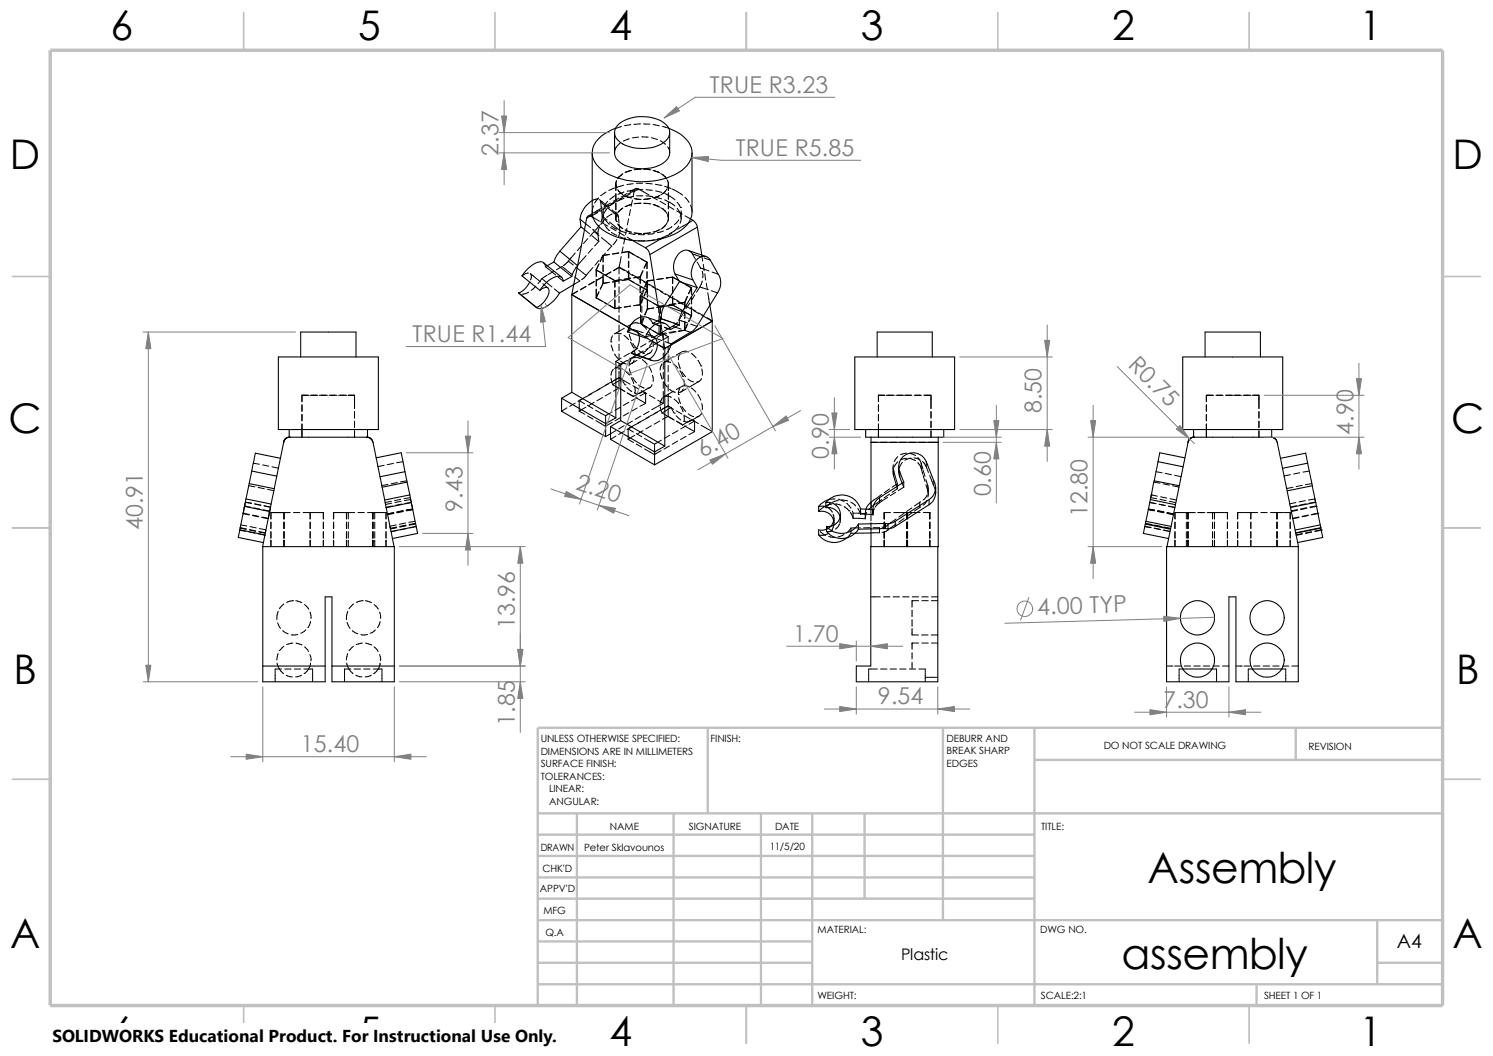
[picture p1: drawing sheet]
<svg xmlns="http://www.w3.org/2000/svg" width="297mm" height="210mm" viewBox="0 0 297 210" stroke-linecap="round" stroke-linejoin="round" font-family="sans-serif">
<g fill="none" stroke="#c0c0c0" stroke-width=".34">
<path d="M48.5 2.5v7.5M98.5 2.5v7.5M148.5 2.5v7.5M198.5 2.5v7.5M248.5 2.5v7.5M2.5 55h7.5M287 55h7.5M2.5 105h7.5M287 105h7.5M2.5 155h7.5M287 155h7.5M48.5 200v7.5"/>
<path d="M98.5 200v7.5M148.5 200v7.5M198.5 200v7.5M248.5 200v7.5"/>
</g>
<g fill="none" stroke="#c0c0c0" stroke-width=".47">
<path d="M140.8 144.7v17.1M187.6 144.7v38.3M205.8 144.7v55.3M205.8 151.1h81.2M257.8 144.7v6.4M287 144.7h-180v55.3M107 166h98.8M107 170.2h98.8M107 174.5h98.8M107 178.7h98.8M107 161.8h180M114.8 161.8v38.2"/>
<path d="M134 161.8v38.2M151.4 161.8v38.2M161.6 161.8v38.2M172 161.8v16.9M107 183h180M107 187.2h54.6M107 195.7h180M107 191.5h54.6M250 195.7v4.3M274 191.5h13M274 183v12.7"/>
</g>
<path d="M10 10h277v190h-277z" fill="none" stroke="#c0c0c0" stroke-width=".68" stroke-linecap="butt"/>
<g fill="none" stroke="#000" stroke-width=".2">
<path d="M119 39.6h-.6l-.6 .3M119 39.4l-.7 1M119 39.4h.1M119.3 39.7l.9 .8M120.6 38.2l-1.1 .7M121.3 39.6h.1M122.3 37.4l-1.2 .5M122.3 38.9l-.9 .7M122.5 36.4v1.5M122.5 38.5v1.3M122.6 37.2l-.1-.3 .1 .4M122.6 36.1l-.1 .3"/>
<path d="M122.6 37.3h.1M122.6 35.9l-.1 .5M122.7 39.9l-1.1 .6M122.9 37.7l.9 .9M123.1 39.4l-1.1 .6M123.1 35.2l-.2 .2M123.1 35.2l-.2 .3M123.4 28.4l-.8 .9-.3 1.1M123.6 34.8l-.5 .4M123.6 38.4l.3 .3M123.6 25.1l-1.2 .4M123.7 39.5l-1.1 .6"/>
<path d="M123.8 34.6l-.2 .2M123.9 34.5l-.3 .3M124.1 36.8l-1.2 .4M124.1 39.5l-1.2 .4M124.1 38.2l-1.2 .5M124.3 38.9l.3 .2M124.4 38.9l-1.1 .7M124.5 39l.1 .1M124.6 39.1l.6 .2M124.8 38.5l-1.1 .6M125.2 27.6l-1.2 .5M125.2 34l-.9 .3"/>
<path d="M125.2 39.3h.3M125.2 39.3l.4 .1M125.4 38.5l-1.1 .7M125.5 24.8l-1.3 .2M125.5 33.9l-.3 .1M125.6 33.9l-.4 .1M125.8 39.8l-.2 1.2M126 36.5l-1.3 .2M126 39.1l-1.2 .2M126 37.8l-1.2 .2M126.2 39.5l.4 .1M126.2 37.9l-1.3 .7"/>
<path d="M126.3 39.5l.3 .1M126.4 37.5l-1.1 .6M126.6 36.4h1.2M126.6 33.7h-.3M126.6 39.6l1 .1M126.6 37.7h1.3M126.6 33.7h-.4M126.6 38.9h1.3M127 37.6l2.1 1.2M127 37.6l-.4-.1-.3 .2-.4 1.5M127 27.3l-1.2 .1M127 37.6l-1.1 .6"/>
<path d="M127.4 24.6l-1.3 .1M127.6 33.6l-1 .1M127.7 27.2l1.2 .1M128 24.6l1.3 .1M128.1 33.6l.8 .1M128.2 33.6l.7 .1M128.5 36.4l1.3 .2M128.5 38.9l1.3 .2M128.5 37.7l1.3 .1M128.9 33.7l.6 .1M128.9 39.6l-.8 .1M128.9 39.6h-.7"/>
<path d="M128.9 33.7h.4M129.3 39.5l-.4 .1M129.5 39.5l-.6 .1M129.6 27.4l1.2 .3M129.7 39.1l1.1 .7M129.9 24.8l1.2 .2M129.9 33.9l.4 .1M130 33.9l.3 .1M130.3 34l.6 .2M130.3 39.3h-.3M130.3 39.3h-.4M130.4 36.7l1.3 .2"/>
<path d="M130.4 39.2l1.2 .3M130.4 38l1.3 .3M130.9 34.2l.3 .2M130.9 39.1l-.6 .2M130.9 34.2l.2 .1M131.1 38.9l-.2 .2M131.2 38.9l-.3 .2M131.4 28l1 .7M131.4 34.5l.6 .3M131.8 34.7l.2 .1M131.8 25.1l1.2 .4M132 38.4l-.6 .4"/>
<path d="M132 34.8l.3 .4M132 38.4l-.2 .1M132.2 39.8l1.1 .5 1 .7M132.2 37l1.2 .5M132.2 38.5l2.1 1.3M132.3 35.2l.3 .4M132.3 38.1l-.3 .3M132.3 35.2l.1 .1M132.4 38l-.1 .1M132.6 37.6l-.3 .5M132.8 35.8l.2 .6M132.8 29.2l.4 .7v.5"/>
<path d="M132.9 37l.1-.1-.2 .5M132.9 36.2l.1 .2M133 36.4v1.5M133 38.4v1.2M133.6 37.5l2.2 1.3M136.3 39.2l.8 1.1M103.3 58.3v.1M104.9 54.3h.1M104.9 54.3l-1.1 .6M105.1 58.1l-.5 .3-.7 .1M105.5 54.4l1 .8M105.5 54.5a.97 .97 0 0 1 0 1.2"/>
<path d="M106.5 55.2l1 .8M106.6 56.9l-.9 .8M107.8 55.4l1 .8M107.8 55.4l-.8 1M108 56.4l1 .9M108.2 52.3l.3 .4v.3M108.5 53l1 .8M108.8 56.3l1 .8M108.8 54.7l-1 .7M108.9 52.8l-.4 .2M109.6 53.9l1 .8M110.2 54l-1.1 .6"/>
<path d="M110.3 57.4l1 .9M110.7 53.6l1.1-.6 1 .8M111 55.1l1.1 .8M112.9 53.8l1 .9M114 52.7l-.9-.8-1 .9M114.3 55.1l1.1 .8-1.3 .7M114.4 50.3l-1.4 1.6M114.6 53.1l.9 .8M114.9 58l-1.1 .6M114.9 57.9l-1.2 .6M114.9 52.8v.1M115.6 54l1 .8"/>
<path d="M115.7 48.9l-.8 1M115.7 51.9l-.8 .9M116.3 45.7l1 .8M116.5 44.5l1 .8M116.5 57l-1.1 .7M116.6 56.9l-1.1 .7M116.6 50.8l-.9 1M116.6 54.8l-.9 .8M116.9 47.5l-.8 .9M117.7 46.9l1.4 1.1M117.8 42.8l-1.1 .6M117.9 49.4l-.9 1"/>
<path d="M117.9 45.7h.1M117.9 43.3l1.4 .7M117.9 53.2l-1.3 1.5M117.9 45.7l1.1 .8M118 40.9l-.2 1.3M118.2 56l-1.1 .7M118.2 56l-1.1 .6M118.6 53.7l3.7 2.1M118.6 59.2l2.1 1.2M118.6 53.7v1.3M118.6 55.6v1.3M118.6 57.5v1.8l1.1 .6"/>
<path d="M118.6 59.2v.1M118.6 53.7l1.1 .6M118.6 53.7h.1M118.9 42.2l-1.1 .7M119.1 48l-.8 .9M119.1 52.5l-.5 1.2M119.1 58l-.5 1.2M119.2 51.8l-.8 .9M119.2 46.9l-1-.8-.9 .9M119.2 58l-.6 1.2M119.2 52.5l-.6 1.2M119.2 45.2v.1a3.7 3.7 0 0 0-.1 2.7"/>
<path d="M119.2 44.7l-.8 1.1M119.4 41.8l-1.1 .6M119.4 40l.1 .2M119.4 51.9v.1M119.4 57.5h.1M119.5 40.2l1 .8M119.5 40.2l.1 1.2M119.6 41.7l.2 1.3M119.6 47.2l1 .8M119.8 44.3l1.1 .7M119.8 43l1 .8M119.8 43l-.3 1.2"/>
<path d="M119.8 41.3l-2 1.2M119.8 55.1l-1.1 .7M119.9 55l-1.1 .7M120 50.8v1.3M120 52.7v1.3M120 54.6v1.8M120 56.4l-.6 1.1M120 56.3l-.6 1.2M120 50.8l-.6 1.1M120 42.6l.1 .4M120 41.7v2.1l.1 .4M120 43v.3"/>
<path d="M120.3 43.6l-.8 1.1M120.3 40.6l1 .8M120.3 43.6l.8 .9M120.4 44.8l.7 1M120.4 50.3l-.8 1M120.4 41.4l-1.1 .6M120.7 48.1l1 .8-.8 1M120.9 41.3l-.7 1.1M120.9 40l-.7 1.1M120.9 41.4l1.1 .8M121.1 40.9l-1.1 .6M121.1 45.8h.1"/>
<path d="M121.1 44.5h.1M121.2 50.6l-1.2 .2-.6 1.1M121.2 56.2l-1.2 .2M121.2 55.2l1.1 .6M121.2 44.2l1.1 .8M121.2 56.1l-1.2 .2M121.2 50.6l-1.2 .2M121.3 40.9h.1M121.5 45.3l1.1 .6M121.5 40.4l-1.1 .6M121.5 54.1l-1.1 .7M121.5 54.1l-1.1 .6"/>
<path d="M121.6 46.2l1.1 .6M121.6 45l1.1 .6M121.8 41.7l1 .9M121.8 42.5l-1.1 .7M122 42.2l1 .9a.7 .7 0 0 0-.9-.7M122.1 53.8l1.1-.7 2 1.2M122.1 40.4l-1.1 .7M122.3 45l1 .8M122.3 59.6v1.8l1.2-.2M122.3 57.7v1.3M122.3 59.6v1.8l-1.1-.7M122.4 40.2l-1 .7"/>
<path d="M122.5 40.4v1.3M122.5 42.2v1.4M122.5 43.6l.1 .3M122.5 43.6l.1 .5M122.6 44.1h.1M122.6 42.7l-.1 .5 .1-.4M122.7 47.6l-.7 1M122.9 44.5l.2 .4M122.9 44.6l.2 .3M123 43.1l.1 1.2M123.1 46.2l1.1 .7M123.1 50.3l-1.3 .2"/>
<path d="M123.1 55.9l-1.3 .2M123.1 55.8l-1.3 .2M123.1 42l-.1 .2M123.1 44.9l.5 .4M123.1 53.2l-1.1 .6M123.1 44.6l.2 1.2M123.1 53.2l1.1 .6M123.1 53.2v1.3M123.1 55.1v1.3M123.1 57v1.3M123.1 58.9v1.3M123.1 42l-.2 .3"/>
<path d="M123.3 45.8l1.2 .5M123.3 45.8l-.3 1.3M123.3 47.1l1.2 .4M123.5 55.6l-1.2 .2v1.3M123.6 41.6l-.5 .4M123.6 45.3l.2 .1M123.6 51l-.5 2.1M123.6 45.3l.3 .2M123.6 55.6l-1.3 .2v1.3M123.8 41.4l-.2 .2M123.9 41.4l-.3 .2M124 49.1l-.3 1.3"/>
<path d="M124.3 45.7l.3 .1M124.3 47.2l-.2 1.3M124.5 45.8h.1M124.5 47.5h.1M124.5 46.3h.1M124.6 45.8l.6 .3M124.7 45.4l-.2 1.3M124.8 47.2l1.1 .6M124.8 54.1l1.1 .7M125 50l3.7 2.2M125 55.6l2 1.1M125 55.6l-1.3 .2"/>
<path d="M125 50l-1.3 .2M125 50v1.3M125 51.9v1.3M125 53.8v1.8M125.1 43.5l-.3 1.2M125.1 50l-1.4 .2M125.1 55.5l-1.4 .3M125.1 51.9v1.3M125.1 53.8v1.8l1.1 .6M125.1 47.6l1.3 .2M125.1 46.4l1.3 .2M125.2 40.8l-.9 .3"/>
<path d="M125.2 46.1h.3M125.2 46.1l.4 .1M125.4 41.7l-.2 1.2M125.5 55.3l-1.3 .2M125.5 40.7l-.3 .1M125.6 40.6l-.4 .2M125.8 54.6l1.1 .6M126.2 46.3l.4 .1M126.2 50.7l-1.1-.7v1.3M126.3 46.3l.3 .1M126.4 55.1l1.1 .6M126.6 40.5h-.3"/>
<path d="M126.6 46.4h.8M126.6 40.5h-.4M126.7 56.5l2 1.2M127 47.9h1.3M127 46.6l1.3 .1M127.3 55.1h.1M127.3 55.1l-1.3 .1M127.3 55.1v1.2M127.3 57v1.3M127.3 58.9v1.7M127.4 46.4h.1M127.4 46.4h.2"/>
<path d="M127.4 55.1l-1.3 .1M127.4 58.9v1.7l-1.4 .2M127.4 55.1v1.2M127.4 57v1.3M127.4 55l-.1 .1M127.4 55.5l1.1 .7M127.4 58.8l4 2.3M127.4 58.8v1.3M127.6 40.4l-1 .1M127.6 57.1l1.1 .6M127.6 51.5l1.1 .7M127.7 59l1.1 .6"/>
<path d="M127.8 59.4l-.5 1.2M127.8 53.9l-.5 1.2M127.9 53.8l-.5 1.2M127.9 59.4l-.6 1.2M128 57.7l-.6 1.1M128.1 40.4l.8 .1M128.1 56l1.1 .7M128.1 57.7l-.4 1.1v1.4M128.2 40.4l.7 .1M128.2 46.4h.7M128.7 52.2v1.2M128.7 54.1v1.2"/>
<path d="M128.7 56v1.7M128.7 57.7l-.6 1.2M128.7 52.2l-.6 1.1M128.7 52.2l-.5 1.1M128.7 57.7l-.5 1.1M128.8 55.9l-.6 1.2M128.8 55.9h.1M128.8 55.9l-.5 1.2M128.8 57.8v1.3M128.8 59.7v1.8M128.8 55.9v1.3M128.9 40.5l.6 .1"/>
<path d="M128.9 46.4h-.9M128.9 40.5h.4M129.1 56.5l1.1 .6M129.3 46.3l-.4 .1M129.4 46.3l-.5 .1M129.7 57l1.1 .6M129.9 40.7l.4 .1M130 40.7l.9 .3M130 55.7l-1.2 .2M130 55.7l-1.2 .1v1.3M130.1 46.4l-1.2 .2M130.2 47.7l-1.3 .1"/>
<path d="M130.3 46.1h-.3M130.3 46.1h-.4M130.7 57.4l1.1 .7M130.9 41l.3 .2M130.9 45.8l-.6 .3M130.9 41l.2 .1M131.1 45.7l-.2 .1M131.2 45.7l-.3 .1M131.3 40l1.1 .7M131.4 58l1.1 .6M131.4 41.3l.6 .3M131.8 41.5l.2 .1"/>
<path d="M131.9 55.4l-1.3 .2M132 45.3l-.6 .3M132 41.6l.4 .5M132 55.4l-1.3 .2M132 45.3h-.2M132 47.2l-1.2 .3M132 45.9l-1.2 .4M132.3 44.9l-.3 .4M132.3 42l.3 .4M132.4 44.7l-.1 .2M132.4 58.4l1.1 .7M132.5 55.3h.1"/>
<path d="M132.6 46.9l-1.1 .6M132.6 44.4l-.3 .5M132.8 42.6l.2 .6-.1-.2M133 43.6l-.3 .6M133 40.3v1.2M133 42.2v1.4M133 41l1.1 .7M133 43.6l-.1 .3M133 58.9l1.1 .6M133.6 45l-1 .7M133.7 46.3l-1.1 .6M133.8 55.1l-1.3 .2"/>
<path d="M133.8 55.1v1.3M133.8 57v1.3M133.8 58.9v1.8M133.8 55.1l1.1 .6M133.8 55.1l3.7 2.1M134 59.4l1.1 .6M134.2 45.9l-1.1 .6M134.6 42l1.1 .6M134.7 59.9l1.1 .6M134.7 41.4l.7 1.1M134.7 40.2l.7 1.1M135 45l-.8 .9"/>
<path d="M135 43.7l-.8 1M135.4 42.5h.1M135.4 41.3h.1M135.5 41.9v1.7l-.2 .8M135.5 42.3l-.2 .8M136.3 42.9l1.1 .7M136.4 56.6l1.1 .6M136.7 59l-.5 1.2v1.2M136.8 58.9l-.5 1.2M136.9 49.8l.9 .7M136.9 44.4l-2.1 1.2M137.4 40.8l.3 1.2"/>
<path d="M137.5 57.2l.1 1.3M137.5 59.1l.1 1.4M137.5 57.2l-.6 1.2M137.6 57.3l-.6 1.1M137.8 50.5l.5 1.1M137.8 50.5l1.7 .6M138.2 58.7l-.7 1M138.7 52.1l.6 1.2M139.2 57.1l-.6 1M139.2 57.1l1.7 .5M139.3 53.3l1.8 .6M139.4 53.3v.1"/>
<path d="M139.6 50.7l.2 1.2M139.7 55.9l-.5 1.2M139.7 54l.1 1.2M139.9 52.6l.2 1.2M140.1 51.3l1.2 .4M140.2 54.4l.2 1.3M140.5 56.3l.2 1.3M140.8 58.2l.4 2.5M141.5 57.8l1.2 .5M141.6 54.1l1.3 .4M61.3 78.6h-1.2v1.3M61.6 78.6h1.6"/>
<path d="M63.5 78.6h1.7M65.4 78.6h1.7M67.4 78.6h1.6M69.3 78.6h1.2v1.3M70.5 80v1.2M116.1 79.2l-1.1 .6M116.5 78.9l-1.3 .7M117.7 78.3l-1.1 .6M118.2 77.9l-1.1 .7M119.4 77.3l-1.1 .6M119.8 77l-1.1 .6M119.8 79.1l-1.1 .6"/>
<path d="M120.3 60.2l2 1.1M121.5 76l-1.6 1M121.5 78.1l-1.1 .6M121.5 68h.1M121.5 75.2l.4 1.3 1.8-1.1M121.6 68.6l.4 1.2M121.8 66.8l-.3 1.2M121.8 76.5l1.1 .6M122 73.4l-.3 .6-.2 .6M122.3 70.4l.7 1M122.3 66.3l1.3 .1M122.6 73.2l1.2 .2"/>
<path d="M123.1 60.8v1.3M123.1 62.7v1.3M123.1 64.6v1.3M123.1 66.5v1.3M123.1 68.5v1.2M123.1 70.4v1.2M123.1 72.3v1.2M123.1 73.8v3.4M123.1 77.2l-1.1 .6M123.1 77.2l1.1 .6M123.2 77.3l1.1 .6M123.5 71.8l1.1 .6"/>
<path d="M123.6 71.2l-1.1 .7M123.6 61.2l-1.3 .1M123.7 75.4l-.6-.3-1.1 .6M123.7 75.4l.6 1.1M124.1 66.7l1 .9M124.2 75.7l-1.1-.6-1.5 .9M124.2 65.3l-1.9 1.1M124.2 72.1l-1.9 1.2M124.2 75.8l1.1 .6M124.3 73.7l.9 .9M124.3 76.5h.1M124.7 71.7l-1.2 .7"/>
<path d="M124.7 77l1 .9M124.8 78.1l1.1 .6M124.9 78.2l1.1 .7M125.1 65.2l2.7 1.6M125.1 65.2l1.1 .6M125.2 66.5l.4 1.2M125.2 73.3l.4 1.2M125.2 70.3l-1.1 .6M125.4 68l.6 1.2M125.4 64.7l-.3 1.2M125.5 60.9l-1.3 .2M125.5 71.6l-.4 1.2"/>
<path d="M125.5 71.5v.1M125.6 75.1l.5 1.2M125.9 75.1l.7 1M125.9 64.3l-1.1 .6M125.9 71.2l-1.1 .6M125.9 76.7l1.1 .6M125.9 68.3l.7 1M125.9 65.5h.1M125.9 65.5l-.3 .1-.8 .4M125.9 64.3h1.3M126 71.2l.7-.1 .5 .1M126 69.2h.1"/>
<path d="M126 78.7v.2M126.2 71.6a1.04 1.04 0 0 1-1 .8M126.2 69.8l.1 1.2M126.2 76.9l.2 .8-.1 .4M126.2 65.6l1.8 .6M126.3 70.8l-1.1 .6M126.4 79l2 1.2M126.5 65.7l.4 .4 .3 .7M126.7 71.7l-1.1 .6M126.7 79.1l-1.1 .6M126.9 69.3l-1.1 .6M127 76.6l1.1 .6"/>
<path d="M127.1 69.7l1.1 .6M127.3 60.6h.1M127.3 70.4l-.4 .2-.8-.1M127.4 64.3l4 2.3M127.4 60.7v1.3M127.4 62.6v1.7M127.5 78.1l-.6 .2-.7-.2M127.6 77.7l1.1 .6M127.7 60.9v1.2M127.7 62.8v1.7l1.1 .6M127.7 64.6l1 .9M127.8 71.5l.9 .9"/>
<path d="M127.8 66.7l1.1 .7M128 63.2l-.6 1.1M128 69.8l-1.1 .6M128.1 63.2l-.4 1.2M128.4 67.1l2.2 1.2M128.4 78.1l-1.1 .6M128.4 78.1v2.1l-1.1 .6M128.4 78.1l-.6-.3-1.8 1.1M128.5 68.4l-1.1 .6M128.6 66.4l1.2 .4M128.8 61.5l-.6 1.1M128.8 61.5h.1"/>
<path d="M128.8 61.4l1.2-.1-1.2 .2M128.8 61.5l-.5 1.2M128.8 69.3l-.9 .9M129 66l.6 1.1M129.1 63.3l.8 1M129.1 72.9l.5 1.1M129.2 78.6l1.1 .6M129.2 70.2l-1.9 1.1M129.2 77.1l-1.7 1M129.6 67.1h.1M129.6 68.9l-1.1 .6M129.7 76.5a.89 .89 0 0 1-.9 .7"/>
<path d="M129.8 69.6a.95 .95 0 0 1-1 .8M129.8 67.7l-.6 1.2M129.8 67.7l.1 1.3M129.8 74.6l.1 1.3M129.8 64.3l1.8 .6-1.7-.6M129.9 64.3h.1M130 67.1h.1M130 67.1l1.7 .6M130 60.3l1.1 .6v1.3M130 68.1l2.2 1.2M130.2 67.4l-1.1 .6M130.8 63.8l-.9 .5"/>
<path d="M131.1 64.7v1.8l-1.1-.7M131.1 62.8v1.3M131.3 67.9l-1.1 .6M131.4 63.5l.1 1.3M131.4 74.2l.3 1.2M131.4 63v1.3M131.4 64.9v1.7l1.2-.2M131.5 64.8l.2 1.3M131.6 63.4h.1M131.6 63.4l1.7 .6M131.7 72.4l-.4 1.2M131.7 72.4h.1"/>
<path d="M131.7 66.1l.2 1.2M131.7 66.1l-1.7 1M131.8 79.1l-.5 1.2M131.9 66.4l-1.2 .7M132 61l-1.4 .1M132 68.3v1.3M132 70.2v1.3M132 72.1v1.3M132 74v1.3M132 75.9v1.3M132 77.9v2.3l-1.1-.6M132 67.9l.2 1.4-1.1-.7"/>
<path d="M132 76l.8 1M132.2 65.1l1.2 .4M132.2 72l.7-.1 .5 .2M132.2 69.3v1.5M132.3 67.9l1.2 .5M132.3 78.8l1.3 .2M132.5 60.7l-1.4 .2M132.5 66.2l-1.4 .3M132.5 60.8h.1M132.6 60.8l-1.2 .3v1.3M132.9 67v1.2M132.9 68.9v1.2"/>
<path d="M132.9 70.8v1.3M132.9 72.7v1.3M132.9 74.6v1.3M132.9 76.5v1.3M132.9 78.4v4.4M132.9 67l-.9-.6v1.3M132.9 67l-1.1 .6M133.2 77.4l.5 .4 .7 .2M133.5 68.6l-1.3 .7M133.5 68.6l-1.1 .7M133.8 64.9l-2.1 1.2M133.8 64.9l1.7 .5"/>
<path d="M133.8 60.7l-1.3 .1M133.8 60.7l1.1 .6M133.8 60.7l3.7 2.1M133.9 64.2l1.3 .4M133.9 72.4l1 .8M134 70.9l-2 1.2M134 77.8l-2 1.2M134.1 79.4l.9 .9M134.4 60.4l-1.3 .2M134.4 65.9l-1.3 .2M134.5 60.5l-1.2 .2M134.5 66l-1.2 .3"/>
<path d="M134.7 64.1l-.9 .8M135 78.4h.1M135 72.1l.3 1.3M135 79.1l.4 1.2M135.1 63.7l1.7 .6M135.2 77.2l-.2 1.2M135.3 73.7l.5 1.1M135.3 70.3l-.3 .8v.4M135.6 73.9l.8 1M135.6 70l-1.1 .6M135.6 76.9l-1.1 .6M135.7 60.3l1.1 .7"/>
<path d="M135.8 69.9l.7-.1 .5 .2M135.8 74.8h.1M135.9 77.3a.99 .99 0 0 1-.9 .8M136 75.5l.1 1.2M136.1 65.7l1.2 .4M136.1 60.2l-1.2 .2M136.1 65.7l-1.2 .2M136.1 76.7l-.4 .1M136.1 76.7l.8 .1M136.2 61.9l-1.2 1.8M136.2 62.1v1.2M136.2 64v1.7l.5-1.2"/>
<path d="M136.3 60.1l-1.3 .2M136.3 65.7l-1.3 .1M136.3 60.1v1.3M136.3 62v1.3M136.3 63.9v1.8M136.3 60.8l1.1 .6M136.4 62.1l1.1 .7M136.5 77.3l-1.1 .7M136.8 64.5l-.5 1.2M136.9 75.4l1.1 .5M137.2 60.3l-.7 1M137.3 61.3l1.1 .6"/>
<path d="M137.4 64.5l1.2 .4M137.5 77.1l.9 .9M137.5 61l.1 1.8-.6 1.2M137.5 62.8l-.6 1.2M137.5 70.3l1 .9M138 61.8l1.1 .6M138.8 78.5l.6 1.1M138.9 71.7l.5 1.1M139 62.2l1.1 .7M139 75.9l-1.9 1.1M139.4 72.8h.1M139.5 75.3a.99 .99 0 0 1-.9 .7"/>
<path d="M139.6 62.7l2 1.1M139.6 73.4l.1 1.2M140.6 63.2l1.1 .6M176 78.6h-1.2v1.3M176.3 78.6h1.6M178.2 78.6h1.6M180 78.6h1.4M181.9 78.6h1.4M183.8 78.6h1.4v1.3M185.2 80v1.2M241.4 78.6h-1.4v1.3M241.9 78.6h1.4"/>
<path d="M243.8 78.6h1.4M245.4 78.6h1.6M247.3 78.6h1.6M249.2 78.6h1.2v1.3M250.4 80v1.2M48.8 99.9l1.2 .2M49.5 96.6l1.2 .2M50.4 92.1l1.2 .2M51.4 96.9l1.2 .3M52.2 92.5l1.3 .2M53.2 97.3l1.3 .3M54.1 92.8l1.3 .3"/>
<path d="M57.5 87h.2M60.1 80.5v1.3M60.1 82.4v1.3M60.1 84.3v1.3M60.1 85.7v1.3M70.5 81.9v1.2M70.5 83.8v1.2M70.5 85.7v1.3M73.1 87h-.2l.7 .1 .4 .4M74.2 88h.1M75.9 96.6h.1M76.4 92.5l-1.2 .3"/>
<path d="M77.2 96.4l-1.3 .2M77.9 99.7l-1.3 .3M78.3 92.2l-1.3 .2M79 96l-1.2 .2M79.7 99.3l-1.2 .3M79.8 99.7l-1.2 .2M80.2 91.8l-1.3 .2M80.3 99.2l1.3-.2 .2 .7 .3 1.7-1.2 .2M80.9 95.6l-1.2 .2M81.7 99.4l-1.3 .2M81.8 99.9l-1.2 .2M112.8 81.1l-1.1 .7"/>
<path d="M114.4 80.2l-1.1 .6M116.3 80.3l-1.1-.6v2.1l1.1 .6M116.5 81l-1.3 .7M116.8 80.6l1.1 .6M116.9 82.7l1.1 .7M118.2 80l-1.1 .7M118.5 81.6l2 1.1M118.5 83.7l1.9 1.1 1.4-.8M120.5 82.7v2.1M121.8 81.9l-1.4 .8M122.5 85.6l-1 .7M122.5 86.7l-1 .7"/>
<path d="M123.4 81l-1.1 .6M123.4 83.1l-1.1 .6M124.2 84.7l-1.1 .6M124.2 85.8l-1.1 .6M125.1 80l-1.1 .6M125.1 82.1l-1.1 .6M125.8 83.7l-1.1 .7M125.8 84.8l-1.1 .7M126 85.9l-1-.6v2.1l1 .6M126.3 84.5l-1.4 .8M126.3 86.6l-1.4 .8M126.6 88.3l1.1 .6"/>
<path d="M126.6 86.2l1.1 .7M126.7 81.2l-1.1 .6M127.5 82.8l-1.1 .6M127.9 83.6l-1.5 .9M127.9 85.6l-1.1 .7M128.2 87.2l2 1.1M129.1 81.8l-1.1 .7M129.1 82.9l-1.1 .7M129.6 82.6l-1.1 .6M129.6 84.7l-1.1 .6M130.2 88.3v2.1l-2-1.1M130.8 80.9l-1.1 .6"/>
<path d="M130.8 82l-1.1 .6M131.2 81.7l-1.1 .6M131.2 83.7l-1.1 .7M131.3 80.9l.4 1.2M131.5 89.6l-1.3 .8M131.6 87.5l-1.4 .8M131.7 82.1l1.1 .7M132 80.2l-1.1 .6M132.9 80.7l-1.6 1M132.9 80.8l1.1 .6M132.9 82.8l-1.1 .6M132.9 82.8l1.1 .6"/>
<path d="M133.1 82.9l1.1 .7M133.2 88.7l-1.1 .6M133.2 86.6l-1.1 .6M133.5 81.1l.6 1.1M133.5 81.1l-1.8 1M133.5 81.1l-.6-.4-1.1 .6M134.1 82.2h.1M134.5 82.7l.9 .8M134.5 81.7l1.1 .6M134.5 83.7l1.1 .7M134.7 83.9l1.1 .6M134.8 87.7l-1.1 .6"/>
<path d="M134.9 85.6l-1.1 .7M135.3 80.8l.6 1.1M135.7 80.9l.7 1M135.8 84.4v.1M136.1 82.5v1.3M136.2 82.7l1.1 .6M136.2 84.7l2 1.1M136.5 86.8l-1.1 .6M136.5 84.7l-1.1 .6M136.9 82.3l1.1 .5M137.2 83.7a1.08 1.08 0 0 1-1.2 .1M137.8 83.6l1.1 .6"/>
<path d="M138.2 83.7v2.2l-1.2 .5M138.2 83.7l-1.1 .7M138.2 83.7l-.6-.3-1.8 1.1M139.1 82.8l-1.8 1M139.5 84.6l2.2 1.2M139.6 82.1a1.04 1.04 0 0 1-1 .8M139.6 80.2l.1 1.3M166.1 99.2l-1.2 .2M166.8 99.5l-1.2 .4M166.8 99.3l1.1 .4M167.4 99.4l1.3 .2M169.2 99.9l1 .7"/>
<path d="M173.3 88h1.2M174.3 99.1l-1 .8v1M174.8 80.5v1.3M174.8 82.4v1.3M174.8 84.3v1.3M174.8 85.7v1.3M175 99v1M175 100l-.9 .9M175.2 88h1.2M175.4 98.3l-1 .8M175.4 99.4l-1 .7M176.6 98.9l-1.6 1.1"/>
<path d="M177 97.2l-1.1 .8M177 98.3l-1.1 .7M177.1 88h1.3M177.7 93.2l.1 .5M177.7 92.4v1.8l.1 .5M177.7 93.4v.4M177.8 93.7v1M177.8 94.7l.3 1.2M177.8 93.7l.3 1.2M178.1 96l.4 1.2M178.1 95l.4 1.2M178.2 97.9l-1.1 .7"/>
<path d="M178.5 96.2l-1 .7M178.5 96.2v1M178.5 97.2l-1 .7M178.6 90.8l-.7 1M178.6 91.8l-.7 1M178.8 93.7v.2M179 88h1.3M179.5 96.1l.3 .8M179.5 91.9l-.6 1.1M179.8 95.9v1M179.8 96.9l-1.1 .7M180.4 90.1l-1.2 .3"/>
<path d="M180.4 91.1l-1.2 .3M180.9 88h1.3M181 90.1l1.2 .5M181 91.1l1.2 .5M181.2 91.1l-1.2 .4M181.8 91.1l1.2 .3M182.6 91l.7 1.1M182.6 92l.7 1.1M182.8 88h1.3M183 99.9v1M183 99.9l-1.1 .7M183.1 99.8l-.1 .1"/>
<path d="M183.3 92.1v1M183.3 92.1l.3 1.2M183.3 93.1l.3 1.2M183.5 91.8l.8 1M183.6 93.6l.4 1.1M183.6 94.6l.4 1.2M184.2 95.4l.4 1.2M184.2 96.4l.4 1.2M184.3 91.8v1M184.3 92.8l.4 1.2M184.4 98.5l-.3 .5-.5 .4M184.4 99.5l-.3 .5-.5 .5"/>
<path d="M184.6 96.6v1M184.6 96.6v2.2M184.6 97.6l.1 .5M184.7 97.6l-.1 .2M184.7 88h1.9M185 94.6l.7 2M185.2 81.9v1.2M185.2 83.8v1.2M185.2 85.7v1.3M185.8 95.6v1M185.8 96.8l.3 1.2M228.7 99.9h.1"/>
<path d="M228.7 99.9l1.3 .3-1.3-.3M228.9 99l1.2 .2M229 98.4h.1M229 98.4l-.1 1M229 98.4l1.3 .3M229.5 95.9l1.3 .2M230 93.8l1.2 .2M230.8 99.3l1.2 .3M230.9 98.8l1.2 .3M231.4 96.2l1.2 .3M231.8 94.1l1.2 .3M232.6 99.7l1.2 .3"/>
<path d="M232.7 99.2l1.3 .2M233.3 96.6l1.2 .3M233.7 94.5l1.2 .3M234.5 96.9h.1M237.4 87h.2M240 80.5v1.3M240 82.4v1.3M240 84.3v1.3M240 85.7v1.3M250.4 81.9v1.2M250.4 83.8v1.2M250.4 85.7v1.3"/>
<path d="M253 87h-.1l.6 .1 .4 .4M254.1 88h.1M256.7 94.4l-1.2 .3M257.2 96.9l-1.2 .3M257.8 99.9l-1.2 .3M258.6 94l-1.3 .3M259.1 96.5l-1.2 .3M259.7 99.6l-1.3 .2M260.3 99.4l1.3-.2 .1 .7M260.5 93.7l-1.3 .2M261 96.2l-1.3 .2M261.7 99.9l-1.3 .2"/>
<path d="M47.7 105.4l1.2 .3M47.8 105h.1M47.8 105l1.2 .3M47.8 104.9h.1M47.8 104.9l1.2 .3M47.9 104.4l1.2 .2M48.3 102.2h.1M48.3 102.2l1.3 .2M48.4 102.1h.1M48.4 102.1l1.2 .2M48.6 100.6h.1M48.6 100.6v.1"/>
<path d="M48.6 100.6l1.3 .3M49.5 105.8l1.3 .2M49.6 105.4l1.2 .3M49.7 105.3l1.2 .3M49.7 104.7l1.3 .3M50 100.1l-1.2-.2-.5 2.3M50.2 102.5l1.2 .3M50.2 102.4l1.3 .3M50.5 101l1.2 .3M50.7 100.2l1.2 .3M51.4 106.2l1.3 .2M51.5 105.8l1.2 .2"/>
<path d="M51.6 105.1l1.2 .3 .1 .1-.1 .5-1.3-.3M52.1 102.8l1.3 .3M52.2 108.7h.1M52.4 101.4l1.2 .3M52.5 100.6l1.3 .3M53.8 100.8v.1M53.8 100.9h.1M53.8 100.9l-.5 2.3-1.2-.3M53.9 103.8v1.3M53.9 105.7v1.3M53.9 107.4v1.3M56.5 101.9v1.3"/>
<path d="M56.5 103.8v1.3M56.5 105.7v1.3M56.5 107.4v1.3M56.6 101.9v1.3M56.6 103.8v1.3M56.6 105.7v1.3M56.6 107.4v1.3M57.7 101.9h-3.8v1.3M58.2 119.5h.1M58.2 119.5l-1.2 .3M58.4 101.9h1.2M58.8 119.5l1.2 .3"/>
<path d="M60.3 101.9h2.7M61.7 101.9v1.3M61.7 103.8v1.3M61.7 105.7v1.3M61.7 107.4v1.3M63.1 101.9h1.2v1.3M64.3 101.9v1.3M64.3 103.8v1.3M64.3 105.7v1.3M64.3 107.4v1.3M66.3 103.8v1.3M66.3 105.7v1.3"/>
<path d="M66.3 107.4v1.3M66.4 101.9v1.3M66.4 103.8v1.3M66.4 105.7v1.3M66.4 107.4v1.3M68.9 101.9v1.3M68.9 103.8v1.3M68.9 105.7v1.3M68.9 107.4v1.3M69 101.9v1.3M69 103.8v1.3M69 105.7v1.3"/>
<path d="M69 107.4v1.3M69.3 101.9v1.3M69.3 103.8v1.3M69.3 105.7v1.3M69.3 107.4v1.3M70.6 101.9h-4.3v1.3M71.2 101.9h1.3M72.1 119.5h.1M72.1 119.5l-1.2 .3M72.7 119.5l1.2 .3M73.1 101.9h3.7M74.1 101.9v1.3"/>
<path d="M74.1 103.8v1.3M74.1 105.7v1.3M74.1 107.4v1.3M74.2 101.9v1.3M74.2 103.8v1.3M74.2 105.7v1.3M74.2 107.4v1.3M74.3 101.9v1.3M74.3 103.8v1.3M74.3 105.7v1.3M74.3 107.4v1.3M74.5 101.9v1.3"/>
<path d="M74.5 103.8v1.3M74.5 105.7v1.3M74.5 107.4v1.3M76.8 101.9v1.3M76.8 103.8v1.3M76.8 105.7v1.3M76.8 107.4v1.3M77.9 100.1l-1.2 .3M78.1 100.6l-1.3 .4M78.3 102l-1.2 .2M78.3 101.9l-1.2 .3v.1M78.4 102.1l-1.3 .3"/>
<path d="M78.4 108.7h.1M78.8 104.4l-1.2 .2 .1 .5M78.9 104.9l-1.2 .3M78.9 104.9l-1.2 .2M78.9 104.8l-1.2 .3M79 105.5l-1.2 .2M79.5 104.8l1.3-.2-1.3 .2M79.9 100.2l-1.2 .3M80.2 101.6l-1.2 .3M80.2 101.6l-1.2 .2M80.2 101.7l-1.2 .3M80.7 104l-1.2 .3"/>
<path d="M80.8 104.4l-1.3 .3M80.9 105.1l-1.2 .3M82.1 101.3l-1.3 .2M82.1 101.2l-1.3 .2M82.6 103.7l-1.3 .2M82.6 104.1l-1.2 .3M82.6 104.1h.1M82.7 104.2l-1.3 .2M82.7 104.1l-1.3 .2M82.8 104.7l-1.3 .3M162.9 100.7h1.2M163.2 105.7l1.1 .8"/>
<path d="M164.7 101l.9 .9M164.8 106.7l1.3 .1M164.9 106l-.1 .1M165.2 100.1l-.9 .9M165.3 104.7l-.9 .5M165.5 100.2l-1.2 .4M165.7 105.5l-.8 .2h-.5M165.7 102.3l.2 .7M165.9 104.4l-.3 .9-.3 .2M165.9 103v.5M165.9 103v1.1M166.1 100.2l1.2 .3"/>
<path d="M167 104.2l-.2 .5-.6 .5M167.1 102.8l.1 .3M167.2 102.3l-.2 1.8M167.9 106.3l-1.2 .5M167.9 100.8l1 .8M168.4 100.1l.9 .9M168.4 106l.9-1v1M168.9 101.6h.1M169.2 101.9l.5 1.2M169.3 106h.8M169.3 106l-.8 .9M169.5 101.6l.2 .5"/>
<path d="M169.7 103.1l2.4 .1M169.7 102.1v1M169.7 102.1l2.4 .1M170.6 101.1l.6 1.2M171.2 105h-2M171.2 101.2v1.1M171.2 102.2l2.4 .1M172.1 102.2v1M172.3 101.3l-.2 .9M172.4 101.9l-.3 1.3M172.8 101.3l-.1 .1M173.1 104.9l-1.3 .1"/>
<path d="M173.2 118.7h1.9M173.3 108.7h.1M173.3 101.3v2.3M173.3 103.9v1.3M173.6 101.3v1M173.6 102.3l.1 .1M173.7 101.4v1M173.7 104.9h1.3v1.1h-1.8M173.9 101.1l-.2 1.3M174.3 100.1l-1 .8M175.5 104.9l.4-.1 .8-.4v1l-.8 .4-.4 .1M175.8 118.7h1.2"/>
<path d="M175.9 103.8v1.3M175.9 105.7v1.3M175.9 107.4v1.3M175.9 108.7h.1M175.9 101.9v1.3M177.2 101.9h-1.3v1.3M177.7 118.7h1.2M177.8 101.9h1.3M178.3 104.2l-1.7 1.2M178.3 103.2l-1.7 1.2M179.2 101.9h3.8M179.6 118.7h1.2"/>
<path d="M179.8 103.1l-1 .7M179.8 102.1l-1 .7M180.4 101.9v1.3M180.4 103.8v1.3M180.4 105.7v1.3M180.4 107.4v1.3M180.5 101.9v1.3M180.5 103.8v1.3M180.5 105.7v1.3M180.5 107.4v1.3M180.6 101.9v1.3M180.6 103.8v1.3"/>
<path d="M180.6 105.7v1.3M180.6 107.4v1.3M181.4 102l-1.1 .7M181.4 101l-1.1 .7M181.5 118.7h1.3M182.8 119.5h-1.4v1.2M183 100.9l-1.1 .7M183.1 100.8l-.1 .1M183.4 118.7h1.3M183.4 119.5h1.3M183.7 101.9h1.3M185 107.4v1.3"/>
<path d="M185 101.9v1.3M185 103.8v1.3M185 105.7v1.3M185.3 118.7h1.3M185.3 119.5h1.3M186.6 108.7h.1M227.9 104.1l1.2 .2M228.4 101.4l1.3 .2M228.4 101.3l1.3 .2M229 104.9l-1.2-.2 1.2 .2M229.6 105l1.2 .3M229.6 105.1l1.2 .2"/>
<path d="M229.7 101.4l-1.3-.1 1.3 .2M229.7 104.4l1.3 .3M230.3 101.6l1.2 .3M230.3 101.7l1.2 .3M230.3 101.6l1.3 .2M230.6 100.3l1.2 .2M231.5 105.4l1.2 .3M231.6 104.8l1.2 .3M232.2 108.7h.1M232.2 102l1.2 .3v.1M232.2 102.1l1.2 .3M232.2 101.9l1.2 .3"/>
<path d="M232.5 100.7l1.2 .3M232.8 105.2h.1M233.7 103.8v1.3M233.7 105.7v1.3M233.7 107.4v1.3M233.8 101.9v1.3M233.8 103.8v1.3M233.8 105.7v1.3M233.8 107.4v1.3M236 101.9v1.3M236 103.8v1.3M236 105.7v1.3"/>
<path d="M236 107.4v1.3M236.3 101.9v1.3M236.3 103.8v1.3M236.3 105.7v1.3M236.3 107.4v1.3M236.4 101.9v1.3M236.4 103.8v1.3M236.4 105.7v1.3M236.4 107.4v1.3M237.8 101.9h-4.1v1.3M238.3 101.9h1.4M240.2 101.9h4v1.3"/>
<path d="M241.2 101.9v1.3M241.2 103.8v1.3M241.2 105.7v1.3M241.2 107.4v1.3M241.6 101.9v1.3M241.6 103.8v1.3M241.6 105.7v1.3M241.6 107.4v1.3M244.2 103.8v1.3M244.2 105.7v1.3M244.2 107.4v1.3M246.2 103.8v1.3"/>
<path d="M246.2 105.7v1.3M246.2 107.4v1.3M247.5 101.9h-1.3v1.3M247.6 101.9h2.6M248.8 101.9v1.3M248.8 103.8v1.3M248.8 105.7v1.3M248.8 107.4v1.3M250.8 101.9h1.3M252.7 101.9h2.6M254 101.9v1.3M254 103.8v1.3"/>
<path d="M254 105.7v1.3M254 107.4v1.3M254.1 101.9v1.3M254.1 103.8v1.3M254.1 105.7v1.3M254.1 107.4v1.3M255.4 101.9h1.3v1.3M256.7 103.8v1.3M256.7 105.7v1.3M256.7 107.4v1.3M256.7 100.8v.1M257.8 106h.1"/>
<path d="M257.9 100.6l-1.2 .2M258.1 101.5l-1.2 .2M258.1 101.3l-1.2 .3M258.3 108.7h.1M258.4 102.8l-1.2 .4 1.2-.3M259.1 106.1l-1.2 .3M259.1 106.2l-1.2 .3M259.8 100.2l-1.2 .3M260 101.1l-1.3 .2M260 101l-1.3 .2M260.3 102.4l-1.3 .3M260.3 102.5l-1.3 .3"/>
<path d="M260.9 105.7l-1.2 .3M260.9 105.8l-1.2 .3M261.8 100.7h.1M261.8 100.7l-1.2 .3M261.9 100.6l-1.3 .2M262.1 102.1h.1M262.1 102.2h.1M262.1 102.1l-1.2 .2M262.1 102.2l-1.2 .2M262.2 102.1v.1M262.8 105.4h.1M262.8 105.5h.1"/>
<path d="M262.8 105.4l-1.2 .2M262.8 105.5l-1.2 .2M262.8 105.4v.1M55.1 131.9l.1 .2a4 4 0 0 0 1.2 1.9M55.2 123.9l.6 1.1M55.3 130l-.2 1.2M55.3 121.6l-.2 1.6M56 133.1h-1.3v2.5M56.3 125.4l1 .7M56.5 120.1l-.9 .9M56.5 128.5l-.9 .9M56.6 133.1h1.3"/>
<path d="M56.9 134.3l1.3 .3M58.3 127.9l-1.3 .3M58.5 133.1h1.3M58.9 127.9l1.2 .4M59.2 126.2h.1M59.2 126.2h-1.2M60 134.3l-1.2 .3M60.5 133.1h1.7v2.5M60.6 120.2l.8 1M60.6 128.7l.8 .9M60.8 125.3l-1 .6M61.6 130.2l.2 1.2"/>
<path d="M61.7 121.8l.1 1.2M61.8 123.6l-.5 1.2M61.8 131.9a2.66 2.66 0 0 1-1.3 2M69 131.9v.2a4 4 0 0 0 1.2 1.9M69 123.8l.6 1.2M69.1 130l-.2 1.2M69.2 121.6l-.3 1.6M69.8 133.1h-1.3v2.5M70.1 125.4l1.1 .6M70.3 120.1l-.9 .9M70.3 128.5l-.9 .9M70.4 133.1h1.3"/>
<path d="M70.8 134.3l1.2 .3M71.8 126.2h1.3M72.1 127.9l-1.2 .3M72.3 133.1h1.3M72.7 127.9l1.2 .4M73.1 126.2h.1M73.9 134.3l-1.3 .3M74.3 133.1h1.7v2.5M74.4 120.2l.9 1M74.4 128.7l.8 .9M74.7 125.3l-.7 .5-.3 .1M75.5 121.8l.2 1.2"/>
<path d="M75.5 130.2l.2 1.2M75.6 123.6l-.5 1.2M75.6 131.9a2.96 2.96 0 0 1-1.2 2.1M174.5 133.1h-1.7v2.5M175.2 133.1h1.2M177.1 133.1h1.3M179 133.1h1.3M180.9 133.1h1.3M181.4 125v1.3h1.3M181.4 121.4v1.2M181.4 123.3v1.2M181.4 129.8v1.3"/>
<path d="M181.4 131.7v1.3M182.8 127.9h-1.4v1.3M182.8 133.1h1.3v2.5M183.3 126.3h1.3M183.4 127.9h1.3M184.1 134.7h2.5M185.3 126.3h1.3M185.3 127.9h1.3M232.1 132.5h1.2M233.7 132.5h1.2M235.3 133.1h-.7v2.5M235.6 132.5h1.3"/>
<path d="M237.5 132.5h1.3M239.4 132.5h1.3M241.1 133.1h.9v2.5M241.3 132.5h1.3M243.2 132.5h1.3M245.9 132.5h1.2M247.5 132.5h1.3M249.2 133.1h-.9v2.5M249.4 132.5h1.3M251.3 132.5h1.3M253.2 132.5h1.3M255 133.1h.8v2.5"/>
<path d="M255.1 132.5h1.3M257 132.5h1.3"/>
</g>
<g fill="none" stroke="#000" stroke-width=".21">
<path d="M117.8 39.9a4.9 4.9 0 0 0-2.4 3.7M117.8 30.4v11.8a4.9 4.9 0 0 0 3.3 4.2 15.1 15.1 0 0 0 14.5-.7 4.5 4.5 0 0 0 2.1-3.5v-11.8M122.3 26.4v4a3.3 3.3 0 0 0 2.8 2.7 8.2 8.2 0 0 0 7.4-1.1 2.15 2.15 0 0 0 .7-1.6v-4M122.9 24.9a7.8 7.8 0 0 1 9.4-.3 2.18 2.18 0 0 1-.3 3.8 8.2 8.2 0 0 1-8.6-.1 2.12 2.12 0 0 1-.5-3.4zM133.1 25.5a7 7 0 0 1 4.4 3.9 4.2 4.2 0 0 1-1.9 4.5 15.2 15.2 0 0 1-15.2 .3 4.4 4.4 0 0 1-2.4-4.9 6.9 6.9 0 0 1 4.4-3.8M103.2 58.3l3.6 2.9M103.2 58.3l3.5 2.8M105.4 56.1l-1.1 1.5-1.1 .7M107.4 57.7l.7-.4a.68 .68 0 0 1 .8-.1 .68 .68 0 0 1 .3 .8 4.5 4.5 0 0 1-2.5 3.1M110.2 52.1l3.5 2.9M110.2 52.1l-1.3 .7M111.4 50l3.5 2.8"/>
<path d="M111.4 50l-1 1.4-.2 .7M111.7 55.1l-3.5-2.8a1.75 1.75 0 0 0-2.1 .3l-1.5 1.2-.8 1.1 3.6 2.8M113.7 55l-1.6 .9a1.14 1.14 0 0 0-.8-1 1.14 1.14 0 0 0-1.2 .3l-1.4 1-1.3 1.5M113.8 58.6l-.1 19.4M114.1 56.6l-2.8 1.7a7 7 0 0 1-3.6 3.1l-.7-.1-.3-.2M114.1 56.6l-.4 2 11.4 6.6M114.9 52.9l-.8 3.7M114.9 52.9a4.4 4.4 0 0 0-1.2 2.1M115.4 43.6l1.1 .9M115.4 43.6l.2 1.5M115.6 45.1l.7 .6M115.6 45.1l-4.2 4.9"/>
<path d="M117.6 43.1l.4 .2M117.6 43.1a.55 .55 0 0 0-.9 .3l-1.8 9.5M117.8 42.5l-.8 .5M117.9 42.9l-.3 .2M125.9 47.8l2.5 1.5M128.4 49.3a2.01 2.01 0 0 1 .9 1.3M129.3 50.6l2.1 12.9M131.5 47.5l-3.1 1.8M134.3 54.5l.9 1.5M134.3 54.5l3.5 1.2M135.2 56l-3 4.7M135.2 56l3.5 1.2"/>
<path d="M137.4 43.6l.4 .2M137.8 55.7a3.6 3.6 0 0 1 1.8-4.7 1.5 1.5 0 0 1 1.7 .7l1.6 2.8a3.3 3.3 0 0 1-.2 3.8l-4.5 7.2-4.7 2.9a4.1 4.1 0 0 1-3.1 3.4h-.4l-.9-.4M137.8 43.8l-.9 .6M137.8 55.7l.9 1.5M137.8 43.8a2.01 2.01 0 0 1 .9 1.4M138.7 57.2l-3 4.8M138.7 45.2l-9.4 5.4M138.7 45.2l.9 5.5M140.5 51l-3.6-1.2a2.22 2.22 0 0 0-2.5 1.7 3.5 3.5 0 0 0-.1 3M55.4 71h19.9v14.4h-19.9zM59.8 71v-5h11v5M111.7 79.2l8.8 5"/>
<path d="M111.7 79.2v2.6l8.8 5M113.7 78l8.8 5.1M113.7 78l-2 1.2M125.6 70.2l.5 .3 3.5 1.2M125.6 70.2l3.5 1.2M127.2 66.8a3.3 3.3 0 0 1-1.6 3.4M128.4 67.2a1.45 1.45 0 0 1 1.7-.2 1.45 1.45 0 0 1 .7 1.6 3.4 3.4 0 0 1-1.7 2.8M131.4 63.5l-.6 .3M131.6 63.4l-.2 .1M131.6 63.4l3.5 1.2M132.2 64.3l-3.6-1.2a3.5 3.5 0 0 0-3.8 2.9l3.6 1.2M132.2 60.7l3.5 1.3"/>
<path d="M132.2 60.7a3.8 3.8 0 0 0-.6 2.7M132.2 70.8v17.9M133.4 65.5a2.12 2.12 0 0 0-3.7-.5 5 5 0 0 0-1.3 2.2M133.4 65.5h.1M135.1 64.6l-1.7 .9M135.7 62a4.1 4.1 0 0 0-.5 2.6h-.1M141.2 60.7l.5 3.1-8.2 4.8M141.6 63.9l.1 22-11.5 6.6M170.1 71h19.8v14.4h-19.8zM174.5 71v-5h11v5M235.3 71h19.9v14.4h-19.9zM239.7 71v-5h11v5"/>
<path d="M48.9 99.2l-.3 1.5M48.9 99.2l5 1M49.6 96.2l5 1M49.6 96.2l-.7 3M50.1 93.7l5 1M50.1 93.7l-.5 2.5M55.8 91.1l-5-1-.7 3.6M56.4 88l-2.5 12.2M56.4 88h.1M57.5 85.4v1.6M57.7 86.9l-.6 .1-.3 .2-.4 .8M57.7 87l-.8 .2-.5 .8"/>
<path d="M57.7 87l15.5-.1 .4 .2 .4 .4 .2 .5 2.3 11.4M73.1 85.4v1.6M74.8 91.1l5-1.1 .8 3.8M76.5 99.4l.3 1.6M80.6 93.8l-5 1M80.6 93.8l.4 2.1M81 95.9l-5 1M81 95.9l.5 2.5M81.5 98.4l.3 1.5M81.5 98.4l-5 1M81.8 99.9l-5 1.1M81.8 99.9l1 4.8"/>
<path d="M120.5 84.2v2.6M121.5 84.8l8.7 5.1M121.5 84.8v2.6l8.7 5.1M121.5 86.3l-1 .5M122.5 83.1v-11.2l1 .5v11.3M122.5 83.1l-2 1.1M123.5 83.7l8.7 5M123.5 83.7l-2 1.1M130.2 89.9v2.6M132.2 88.7l-2 1.2M164.3 99.9a4 4 0 0 1 6.9 1.4l2.5 .1M164.3 99.9v1.1a2.48 2.48 0 0 1 2.8 1.8"/>
<path d="M164.3 99.9a2.41 2.41 0 0 1 2.9 2.3 2.41 2.41 0 0 1-2.8 2.5M164.9 99.4l-1.2 .5-.8 .8v1M172.2 85.4v1.6h1.1M173.3 87v1M173.3 87h13.3M173.3 88h13.3M173.3 88v13.3M173.3 99.9l-.7 .7-.3 .7M178.8 92.8v1.1l.2 .9M179 93.8l.8 2.1-4.8 3.1a2.87 2.87 0 0 0-1.3 2.4M179 93.8v1M179 94.8l.5 1.3"/>
<path d="M179 93.8a2.83 2.83 0 0 1 1.7-3.6 2.83 2.83 0 0 1 3.6 1.6l1.5 3.8a2.77 2.77 0 0 1-1 3.8M184.8 99.4l-6.7 4.3M184.8 99.4v1M186.1 97a3.4 3.4 0 0 1-1.3 3.4M186.6 88v20.7h-13.4v23.8h-2.9v3.1h16.3v-26.9M186.6 87v1M187.7 85.4v1.6h-1.1M228.9 99.4l4.9 1M228.9 99.4l-.9 4.3M229.6 95.6l5 1M229.6 95.6l-.7 3.8M230.4 91.8l5 1"/>
<path d="M230.4 91.8l-.8 3.8M235.7 91.1l-5-1.1-.3 1.8M236.3 88h.1M236.3 88l-4.1 20.7M237.4 85.4v1.6M237.6 87l-.8 .2-.5 .8M237.6 87h15.5l.8 .5 .2 .5 4.2 20.7h-26.2v26.9h12.4v-16.9h1.4v16.9h12.4v-26.9M237.6 86.9l-.5 .1-.4 .2-.4 .8M253 85.4v1.6M254.8 91.1l5-1 .3 2M260.1 92.1l-5 1M260.1 92.1l1 4.5"/>
<path d="M261.1 96.6l.6 3.3M261.1 96.6l-5 1M261.7 99.9l-4.9 1M261.7 99.9l.9 4.5M47.7 105.4l-.3 1.5 5 1M47.7 105.4l5 1M48.6 100.7l5 1M48.6 100.7l-.9 4.7M52.4 107.9l-.2 .8h26.2v26.9h-12.4v-16.9h-1.3v16.9h-12.4v-26.9M52.7 106.4l-.3 1.5M53.6 101.7l-.9 4.7M53.9 100.2l-.3 1.5"/>
<path d="M76.8 101l1 4.7M77.8 105.7l.3 1.4M78.1 107.1l.3 1.6M82.8 104.7l.3 1.4-5 1M82.8 104.7l-5 1M162.9 101.7a2.4 2.4 0 0 1 3 2.7M162.9 106.4a4 4 0 0 0 5.6 .5M164.3 100.6l-1.4 1.1M164.4 104.7v1a3.9 3.9 0 0 0 6.4-.5M164.4 105.2a2.03 2.03 0 0 1-1.5 .2v1M164.8 106.1l-.2 .1a2.31 2.31 0 0 1-1.7 .2M165.9 103.5l-.6 1.2"/>
<path d="M170.8 104.2v1M170.8 104.2a3.9 3.9 0 0 1-6.4 .5M173.3 100.9l-.5 .4M173.3 105.2h-2.5M173.3 105.2v3.5M173.3 106h-3.2M173.7 101.3v.1M176.1 104.1l-5.3 .1M176.1 105.1l-2.8 .1M176.1 104.1v1M178.1 103.7v1M178.1 103.7a2.93 2.93 0 0 1-2 .4"/>
<path d="M178.1 104.7a2.93 2.93 0 0 1-2 .4M184.8 100.4l-6.7 4.3M227.8 104.2l5 1M227.8 104.2l-.3 1.9 5 1M227.9 104.1l5 1.1M227.9 104.1l-.1 .1M228 103.7l5 1M228 103.7l-.1 .4M262.6 104.4l.2 .5M262.6 104.4l-5 1M262.8 105l.3 1.9-5 1M262.8 104.9l-5 1.1"/>
<path d="M262.8 105l-5 1M262.8 104.9v.1M52.3 132.5h12.4M66 132.5h12.4M235.3 133.1h5.8M249.2 133.1h5.8"/>
<circle cx="238.2" cy="122.9" r="3.4"/>
<circle cx="238.2" cy="131.3" r="3.4"/>
<circle cx="252.1" cy="122.9" r="3.4"/>
<circle cx="252.1" cy="131.3" r="3.4"/>
</g>
<g fill="none" stroke="#808080" stroke-width=".2">
<path d="M166.1 19.3h-27.8l-6.2 4.2M99.3 30.4h21.9M99.3 26.4h21.9M100.3 20v16.7M137.6 31.3l5.9 .6h27.7M28.5 66h30.3M29.5 66v69.6M107.7 60.7l.8 8.2h-27.7M108.5 60.4l.3 .5-.9 .3M113 67.1l12.3-10.5 18.5 10.7-18.5 7zM125.3 71.2l-10 29M128.8 72.3l-10 29.1"/>
<path d="M132.8 70.2l12 20.9M142.2 64.8l12.1 20.9M166 79.1v14.2M190.9 71h18.4M208.3 64.6v27.2M222.2 72.9l15.4 15.3M251.5 78.6h19.9M270.3 72.3v21M80.8 90h13.3M93.1 83.7v28.7M109.6 97.2l15.5 5.4M159.3 81.7l-20.4 11.7"/>
<path d="M165 85.4h4M165 87h6.2M187.6 87h11.6M187.6 88h11.6M190.9 85.4h18.4M198.2 80.6v19.4M216.5 87h19.9M217.5 80.6v34.5M251.5 87h19.9M79.5 108.7h25M84.1 106.1h10M103.5 108.7v37"/>
<path d="M204.7 118.8l-1.7 4.5M216.5 108.7h14.6M28.5 135.6h22.8M52.3 136.6v14.9M78.4 136.6v14.9M79.5 132.5h25M79.5 135.6h25M156.5 128.5h23.1M170.3 127.5v3.9M170.3 136.6v5.4M186.6 136.6v5.4M232.1 136.6v6"/>
<path d="M241.6 122.8l-41.7 1.2M244.5 136.6v6M45.9 150.5h38.9M164 141h28.9M225.7 141.6h25.1"/>
<circle cx="203.9" cy="121.1" r="1.55"/>
</g>
<g fill="#808080" stroke="#808080" stroke-width=".2">
<path d="M132.1 23.5l2.5-2.3 .6 .9z"/>
<path d="M100.3 30.4l.5 3.3h-1z"/>
<path d="M107.7 60.7l.8 3.3-1 .1z"/>
<path d="M99.8 23.1h1l-.5 3.3z"/>
<path d="M112.6 97.7l3 1.6-3.3-.6z"/>
<path d="M119.1 100.5l3.3 .6-.3 1z"/>
<path d="M137.6 31.3l3.4-.2-.1 1z"/>
<path d="M153.8 84.8l2.6-2.1 .5 .9z"/>
<path d="M141.2 91.5l3.2-1.2-2.7 2z"/>
<path d="M103.5 108.7l.5 3.3h-1z"/>
<path d="M103 129.2h1l-.5 3.3z"/>
<path d="M78.4 150.5l3.3-.5v1z"/>
<path d="M49 150l3.3 .5-3.3 .5z"/>
<path d="M29.5 66l.5 3.3h-1z"/>
<path d="M29 132.3h1l-.5 3.3z"/>
<path d="M103.5 135.6l.5 3.3h-1z"/>
<path d="M92.6 86.7h1l-.5 3.3z"/>
<path d="M93.1 106.1l.5 3.3h-1z"/>
<path d="M207.8 67.7h1l-.5 3.3z"/>
<path d="M208.3 85.4l.5 3.3h-1z"/>
<path d="M186.6 141l3.3-.5v1z"/>
<path d="M167 140.5l3.3 .5-3.3 .5z"/>
<path d="M197.7 83.7h1l-.5 3.3z"/>
<path d="M198.2 88l.5 3.3h-1z"/>
<path d="M166 87l.5 3.3h-1z"/>
<path d="M165.5 82.1h1l-.5 3.3z"/>
<path d="M167 128l3.3 .5-3.3 .5z"/>
<path d="M173.2 128.5l3.3-.5v1z"/>
<path d="M234 85.3l.7-.7 2 2.7z"/>
<path d="M244.5 141.6l3.3-.5v1.1z"/>
<path d="M231.5 122.6l3.3 .4-3.3 .6z"/>
<path d="M270.3 87l.5 3.3h-1z"/>
<path d="M269.8 75.3h1l-.5 3.3z"/>
<path d="M228.8 141.1l3.3 .5-3.3 .6z"/>
<path d="M217 83.7h1l-.5 3.3z"/>
<path d="M217.5 108.7l.5 3.3h-1z"/>
</g>
<path d="M10.4 203.6h100.4v6.4h-100.4z" fill="#fff"/>
<g font-size="8.5">
<text x="228.3" y="175.7">Assembly</text>
<text x="223.1" y="192.7">assembly</text>
</g>
<g font-size="8.1">
<text x="22" y="8">6</text>
<text x="71.2" y="8">5</text>
<text x="121.2" y="8">4</text>
<text x="171.2" y="8">3</text>
<text x="221.2" y="8">2</text>
<text x="270.5" y="8">1</text>
<text x="1.9" y="33.6">D</text>
<text x="288.9" y="33.6">D</text>
<text x="1.7" y="86.1">C</text>
<text x="288.7" y="86.1">C</text>
<text x="2.7" y="136.1">B</text>
<text x="289.7" y="136.1">B</text>
<text x="2" y="188.6">A</text>
<text x="289" y="188.6">A</text>
<text x="22" y="207.9">6</text>
<text x="71.2" y="207.9">5</text>
<text x="121.2" y="207.9">4</text>
<text x="171.2" y="207.9">3</text>
<text x="221.2" y="207.9">2</text>
<text x="270.5" y="207.9">1</text>
</g>
<g font-size="4.6" fill="#808080">
<text x="141.2" y="18.4">TRUE R3.23</text>
<text x="99.2" y="31.1" transform="rotate(-90 99.2 31.1)">2.37</text>
<text x="146.4" y="30.9">TRUE R5.85</text>
<text x="82.1" y="68">TRUE R1.44</text>
<text x="224.2" y="72.8" transform="rotate(45 224.2 72.8)">R0.75</text>
<text x="207.2" y="82.2" transform="rotate(-90 207.2 82.2)">8.50</text>
<text x="269.2" y="86.6" transform="rotate(-90 269.2 86.6)">4.90</text>
<text x="139.8" y="91.1" transform="rotate(-30 139.8 91.1)">6.40</text>
<text x="164.9" y="91.3" transform="rotate(-90 164.9 91.3)">0.90</text>
<text x="92" y="101.7" transform="rotate(-90 92 101.7)">9.43</text>
<text x="114.3" y="97.2" transform="rotate(19 114.3 97.2)">2.20</text>
<text x="197.1" y="98.7" transform="rotate(-90 197.1 98.7)">0.60</text>
<text x="28.4" y="105.5" transform="rotate(-90 28.4 105.5)">40.91</text>
<text x="216.4" y="102.9" transform="rotate(-90 216.4 102.9)">12.80</text>
<text x="102.4" y="125.2" transform="rotate(-90 102.4 125.2)">13.96</text>
<text x="206.4" y="122.2" transform="rotate(-2 206.4 122.2)">4.00 TYP</text>
<text x="157.8" y="127.6">1.70</text>
<text x="174.6" y="140.1">9.54</text>
<text x="231.4" y="140.7">7.30</text>
<text x="59.8" y="149.6">15.40</text>
<text x="102.4" y="144.4" transform="rotate(-90 102.4 144.4)">1.85</text>
</g>
<text font-size="3.9" x="277.9" y="188.5">A4</text>
<text font-size="3.4" x="10.4" y="207.3">SOLIDWORKS Educational Product. For Instructional Use Only.</text>
<text font-size="3.2" x="179.3" y="190.9">Plastic</text>
<g font-size="2">
<text x="107.6" y="147.6">UNLESS OTHERWISE SPECIFIED:</text>
<text x="141.4" y="147.6">FINISH:</text>
<text x="188.3" y="147.5">DEBURR AND</text>
<text x="219.6" y="149">DO NOT SCALE DRAWING</text>
<text x="260.3" y="149.2">REVISION</text>
<text x="107.6" y="155.1">TOLERANCES:</text>
<text x="107.6" y="150.1">DIMENSIONS ARE IN MILLIMETERS</text>
<text x="107.6" y="152.6">SURFACE FINISH:</text>
<text x="188.3" y="152.5">EDGES</text>
<text x="188.3" y="150">BREAK SHARP</text>
<text x="109.2" y="160.1">ANGULAR:</text>
<text x="109.2" y="157.6">LINEAR:</text>
<text x="121.3" y="165.1">NAME</text>
<text x="137" y="165">SIGNATURE</text>
<text x="154.2" y="165">DATE</text>
<text x="207.1" y="165">TITLE:</text>
<text x="107.6" y="169.2">DRAWN</text>
<text x="107.9" y="173.4">CHK'D</text>
<text x="116.2" y="169.2">Peter Sklavounos</text>
<text x="153.1" y="169">11/5/20</text>
<text x="107.4" y="177.5">APPV'D</text>
<text x="108.1" y="181.8">MFG</text>
<text x="162.6" y="185.5">MATERIAL:</text>
<text x="206.9" y="185.5">DWG NO.</text>
<text x="108.5" y="186.1">Q.A</text>
<text x="162.6" y="198.6">WEIGHT:</text>
<text x="207.1" y="198.6">SCALE:2:1</text>
<text x="251.5" y="198.6">SHEET 1 OF 1</text>
</g>
</svg>
